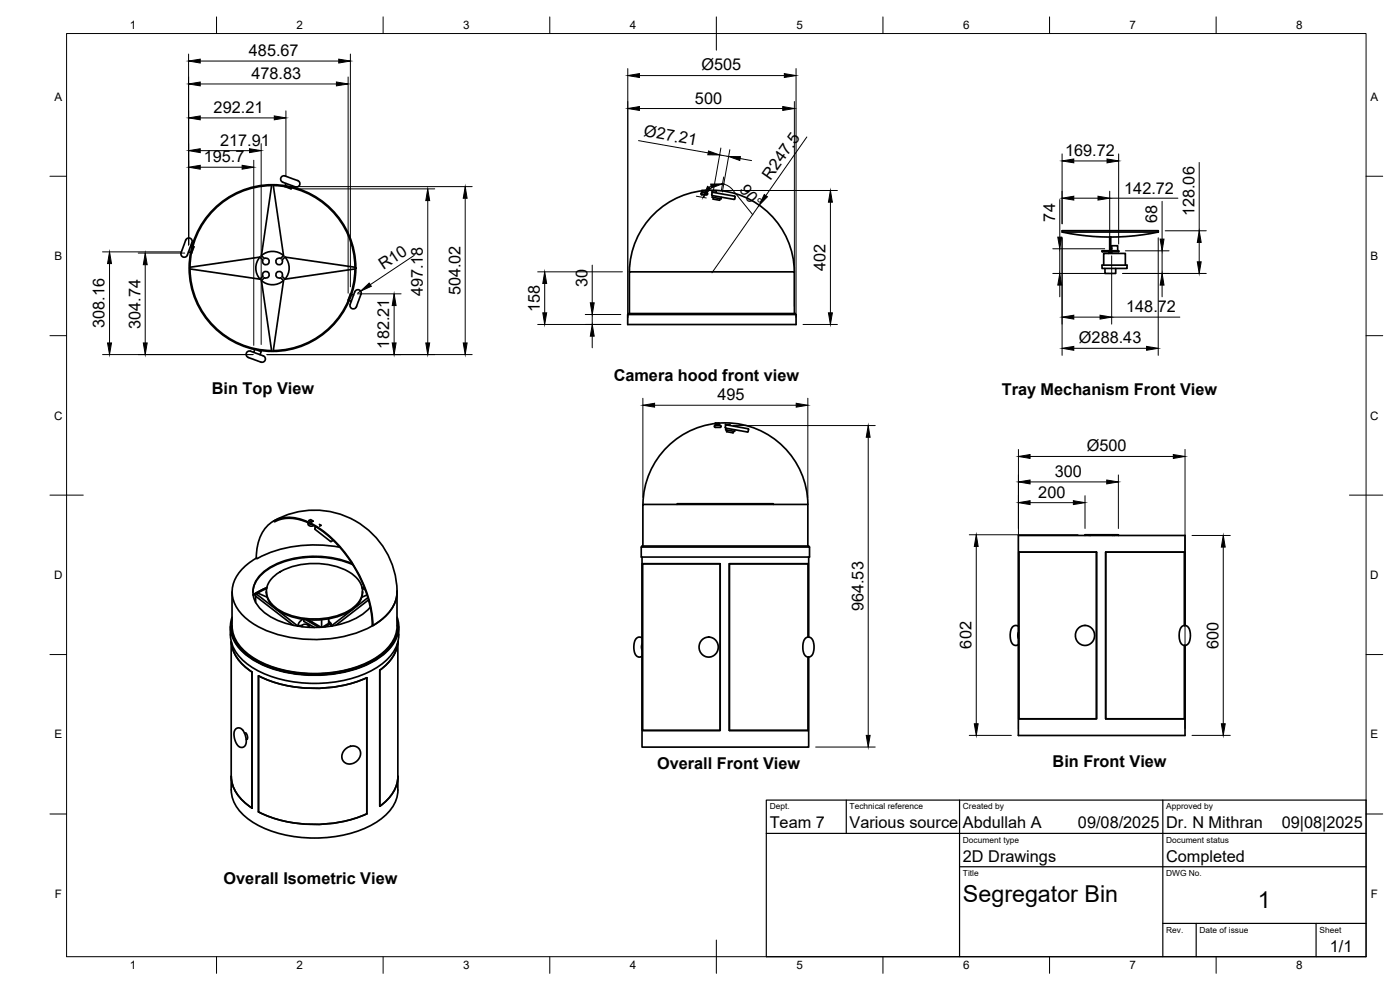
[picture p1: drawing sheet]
<svg xmlns="http://www.w3.org/2000/svg" width="420mm" height="297mm" viewBox="0 0 420 297" stroke-linecap="round" stroke-linejoin="round" font-family="sans-serif">
<!-- layer: Visible -->
<g fill="none" stroke="#000" stroke-width=".51">
<path d="M81.5 55.7l-3 21M81.5 55.7a24.8 24.8 0 0 0-24.5 24.5l21-3.1M85.5 56l1.9 .7 .1-.3M85.5 56h.1M85.6 52.8l2.9 1.1a1.59 1.59 0 0 1 1.4 1.6 1.01 1.01 0 0 1-1.2 .6M85.6 52.8a1.07 1.07 0 0 0-1.3 1 1.07 1.07 0 0 0 1.1 1.1l3.2 1.2M85.8 55l-.2 .7M87.7 55.7l-.2 .4M210.4 58l1.2-.1a.45 .45 0 0 1 .5 0 .45 .45 0 0 1 .1 .5h-1.1a.5 .5 0 0 1-.7-.4zM210.7 57.6h.1M210.8 57.9v-.3h1v.3M211.7 57.1v.1"/>
<path d="M211.7 57.5v.1M211.7 57.1l-1 .2M213.7 57.5v.1l1.3-.1M213.8 58.7l-.1 .5 2.4 .4 .3 .1 .1-.5M213.9 57.7l6.6 1.1v.9l-.2 .1-6.5-1.1-.1-.8M214 57.7l-.3 .2M214.1 59.3l-.1 .4 .3 .1 1.7 .3v-.5M55.7 72.1a1.06 1.06 0 0 1 1.6-.4 1.06 1.06 0 0 1 .1 1.6l-.9 2.4a1.56 1.56 0 0 1-1.5 1.4 1.53 1.53 0 0 1-.3-2.1l1-2.9M56.6 75.6l.6 .2M57.3 73.7l.3 .1M57.9 73.9l.3 .1-.8 1.9M78 77.1l.9 .9a1.01 1.01 0 0 0 .7 1.4 1.01 1.01 0 0 0 1.2-1.1 1.01 1.01 0 0 0-1.5-.8"/>
<path d="M78 77.1a5 5 0 0 0 0 6.6M78.5 76.7l.8 .8M78.5 76.7a5 5 0 0 1 6.6 0M84.2 77.5a1.01 1.01 0 0 0-1.4 .8 1.01 1.01 0 0 0 1.1 1.1 1.01 1.01 0 0 0 .8-1.4M85.1 76.7l-3.1-21a24.8 24.8 0 0 1 24.5 24.5l-21-3.1M85.1 76.7l-.9 .8M85.5 77.1l-.8 .9M85.5 77.1a5 5 0 0 1 0 6.6M318.7 69.6h28.9M330.7 79.6h7.5v.9h-7.5zM330.8 75.4v.1M330.8 75.2h4a.61 .61 0 0 1 .9 .2"/>
<path d="M330.8 75.2l-.1 .2M331.2 79.6v-3.6h6.5v3.6M332.7 76h1.1M332.7 76h.1M333 71.1h.3v3.9h-.3zM333.1 75.5v.3M333.3 75.5v.3M333.3 74.6h.3M333.3 74.4h.3M333.6 75.2v-1.5h1.8v1.5M333.7 76h.1M335.7 75.4l-4.9 .1"/>
<path d="M347.6 69.6v-.4h-28.9v.4l4.8 .8 4.8 .6 4.7 .1M347.6 69.6l-7.1 1.1-7.2 .4M57 80.7l21 3.1M57 80.7a24.8 24.8 0 0 0 24.5 24.5M78 83.8l.9-.9a1.01 1.01 0 0 1 .7-1.5 1.01 1.01 0 0 1 1.2 1.2 1.01 1.01 0 0 1-1.5 .7l-.8 .9M78.5 84.2l3 21M78.5 84.2a5 5 0 0 0 6.6 0M84.7 82.9l.8 .9M84.7 82.9a1.01 1.01 0 0 0-.8-1.5 1.01 1.01 0 0 0-1.1 1.2 1.01 1.01 0 0 0 1.4 .7l.9 .9M104.8 90.2l.6 .2M105.3 88.2l-.7 1.9M105.5 88.3l.6 .2"/>
<path d="M106.5 80.7a24.8 24.8 0 0 1-24.5 24.5l3.1-21M106.5 80.7l-21 3.1M108.4 88.3a1.07 1.07 0 0 0-1-1.3 1.07 1.07 0 0 0-1.1 1.1l-.9 2.4a1.49 1.49 0 0 0 .3 2.1 1.72 1.72 0 0 0 1.7-1.7l.9-2.6M188.4 94.4h50.5v3h-50.5zM188.6 94.4v-.3h50.1v.3M188.9 94.1v-12.5h49.5v12.5M188.9 81.5a24.8 24.8 0 0 1 24.7-24.4 24.8 24.8 0 0 1 24.8 24.4M331.6 80.5v1.5h3.2v-1.5M75.2 105.4a1.07 1.07 0 0 0-1.3 .9 1.07 1.07 0 0 0 1.2 1.2l2.3 .8a1.61 1.61 0 0 0 2.2-.3 1.49 1.49 0 0 0-1.5-1.5l-2.9-1.1M76.5 104.9l-.3 .8M77.2 105l1.2 .5-.4 .9M214.7 127.4h.2"/>
<path d="M214.9 127.6v-.2h1v.2M215.8 126.9v.1M215.8 127.3v.1M215.8 126.9l-1.1 .2M216.1 127.6h-.9a.44 .44 0 0 0-.6 .1 .44 .44 0 0 0-.1 .5h1.6M216.1 127.6l.3 .3-.3 .3M217.7 127.2v.2l1.3-.1M217.9 128.5l-.1 .5 2.7 .4 .1-.4M218 127.5l6.5 1.1M218 127.5l-.2 .1v.9l6.5 1.1 .3-.2v-.5M218.1 129v.5l1.9 .4 .1-.5M224.5 128.6l.2 .3"/>
<path d="M82 156.4a24.6 24.6 0 0 1 37 23 13.1 13.1 0 0 1-7.2 8.2l-.8-5.8-.8-3.1-1.4-3.9-1.7-3.3-2-3.3-4.2-5.2-4.8-4.1-2.8-1.7-2.1-.9-2.2-.6-2.6-.2-2 .3-2 .8M92.5 156.9v.5l.3 .3 .8 .2 .5-.2M92.7 156.2l.8 .5 .5-.3-.8-.5-.5 .4M92.9 157.1l.5 .2M94.8 158l-.2 .8 4.6 3.6 .8-.3M95.9 157.3l.5 .3-.5 .3M193 151.3a24.8 24.8 0 0 1 24.7-24.4 24.8 24.8 0 0 1 24.8 24.4M203.2 151.3v-.2h28.9v.2M69.6 177.6l.1 10.2a11.6 11.6 0 0 0 5.8 9.2 37.8 37.8 0 0 0 29.5 3.7 22 22 0 0 0 12.6-7.9 9.1 9.1 0 0 0 1.6-5l-.1-10.2M76.7 178.3v2.4M76.7 178.9l11.3 8.7M76.9 178.2l12.5 9.7v-.2"/>
<path d="M76.9 167.5a12 12 0 0 1 5.8-11.5 12.8 12.8 0 0 1 11.7 1.6 38.7 38.7 0 0 1 17.5 30.1M76.9 167.5a12.6 12.6 0 0 0-7.2 10.1 11.5 11.5 0 0 0 5.6 9.1 36.7 36.7 0 0 0 25.9 4.6 26.1 26.1 0 0 0 15.3-7.2 9.7 9.7 0 0 0 2.7-6.8M77.3 177.9l2.8 1.3M79.9 177.4v.3M80 176.6l-4 2.1M80.1 176.3l-4.1 2.2M82 173.1a20.5 20.5 0 0 1 17.5-3.5 12.9 12.9 0 0 1 8.7 5.4 5.7 5.7 0 0 1-2.4 7.5 21.8 21.8 0 0 1-22.8 0 5.7 5.7 0 0 1-1-9.4zM102 164.2a38.9 38.9 0 0 0-25 3.4l-.1-.1M105.7 169.1a28.9 28.9 0 0 0-25.4 1.5 8.2 8.2 0 0 0-4.2 8.5 12.5 12.5 0 0 0 8.7 7.6 28.8 28.8 0 0 0 23.7-2.2l2.6-2.3M105.9 169.5a28.8 28.8 0 0 0-25.7 1.5 8.7 8.7 0 0 0-4.3 6.7M108.7 176.3l.8 .3M108.7 176.6l.9 .3"/>
<path d="M108.8 177.4a6.9 6.9 0 0 1-4.2 6.2 22.2 22.2 0 0 1-21.5-.7 6.6 6.6 0 0 1-3.2-5.2M110.2 178.5l-1.6 .7M110.4 179.3l-11 8.6v-.2M192.4 164.1h50.6v3h-50.6zM192.7 167.1v57.1h50v-27M192.7 164.1v-.3h50v.3M192.8 169.1h23.3v50.1h-23.3zM192.9 163.8v-12.5h49.5v12.5M242.5 169.1h-23.6v50.1h23.6M242.5 169.1v22M242.7 167.1v24.1M305.8 165.7h23.3v50h-23.3z"/>
<path d="M326.9 160.5v.2M327.3 160.5v.2M333.9 160.5h1.7v.2M333.9 160.5h-8.3v.2M333.9 160.5v.2M334.4 160.5v.2M355.5 165.7h-23.7v50h23.7M355.5 165.7v22M69.1 188.1v2.4M69.4 187.8a11.3 11.3 0 0 0 5.9 9.5 38.2 38.2 0 0 0 29.8 3.8 22.3 22.3 0 0 0 12.8-8 9.2 9.2 0 0 0 1.5-5.1M69.4 192.5v44.5a11.7 11.7 0 0 0 5.9 9.3 38.2 38.2 0 0 0 29.8 3.8 22.3 22.3 0 0 0 12.8-8 9.2 9.2 0 0 0 1.5-5.1M69.4 192.6a12.1 12.1 0 0 0 6.2 9.1l.1 40.8a12.1 12.1 0 0 1-6.3-9.6"/>
<path d="M69.7 185.2a9.9 9.9 0 0 0 3.7 10.9 33.8 33.8 0 0 0 21.9 6.5 33.2 33.2 0 0 0 20.2-6.5 9.9 9.9 0 0 0 3.7-10.9M69.7 185.8a9.9 9.9 0 0 0 3.9 10 32.7 32.7 0 0 0 20.8 6.4 33.5 33.5 0 0 0 20.8-6.4 10.2 10.2 0 0 0 4-10M89.4 187.7h1.2M90.6 187.7v.4M90.6 187.7a1.13 1.13 0 0 1 2 .3l-.2 .2M90.9 185.8l-.9 .7-.6 1.2M91.2 185.9v.5l3.2 1.9M91.7 185.9l4 2.3M92.5 186l.4 .2M92.8 187.4l.1 .8M93 186.2l.8 .5M93.7 186.7l2.7 1.5"/>
<path d="M96.5 186v2.2M98.6 186.7l.7 .4-1.8 1M98.6 185.7v1.4l-1.9 1.1M98.7 186.3l.4 .6M99.3 187.7h.1M99.3 187.1v.8M99.4 187.5v.2M110.6 180l-9.8 7.6M119.4 187.8v.3M119.4 192.5v44.5M119.4 192.6a11.7 11.7 0 0 1-5.4 8.5M119.7 188.1a11.7 11.7 0 0 1-6 11.8 38.6 38.6 0 0 1-30.1 3.7 22.5 22.5 0 0 1-12.9-8 9.3 9.3 0 0 1-1.5-5.1"/>
<path d="M192.7 191.4l-.8-.3-.8 .4-.6 .8-.3 1.5 .2 1.8 .4 .9 .8 .6 1.1-.2M192.7 193.2l-.2 .9 .2 .9M241.7 191.5l.7-.3h.7l.7 .6 .3 .8 .2 1.2-.2 1.9-.5 .9-.7 .5h-.6l-.6-.3-.6-1.3-.1-2.4zM242.5 197.2v22M305.6 187.9l-.7-.3-.9 .4-.6 .8-.2 1.5 .1 1.8 .4 .9 .9 .6 1-.2M305.6 189.8l-.1 .8 .1 .9M354.6 188l.8-.3 .7 .1 .6 .5 .4 .9 .2 1.8-.2 1.2-.5 .9-.8 .5h-.6l-.6-.3-.6-1.3-.1-2.4zM355.5 193.7v22M355.6 187.7v-27h-50v60h50v-27M70.6 218.9l.7-.5 .8 .1 .6 .4 .7 1.1 .5 2.6-.2 1-.6 .5-.7 .2-.6-.3-1.1-1.4-.5-2.2zM73.6 219.9h-.2M73.8 219.9a1.76 1.76 0 0 1 .3 1.9l-.2 .1"/>
<path d="M110.1 203.4v40.8M110.1 203.3a40 40 0 0 1-32.5-.5v40.8a39.8 39.8 0 0 0 32.5 .6M114 201.1v40.8M103.4 225l1-.8 1-.3 .9-.1 .9 .3 .7 .8 .3 .8-.1 1-.4 1-.8 .8-1.2 .6-1.2 .1-.9-.3-.7-.8-.3-.9 .2-1.3zM119.4 232.9a11.3 11.3 0 0 1-5.4 9"/>
<circle cx="81.8" cy="80.4" r="25"/>
<circle cx="212.7" cy="194.1" r="2.95"/>
<circle cx="325.6" cy="190.6" r="2.95"/>
</g>
<g fill="#000">
<circle cx="210.7" cy="57.6" r=".25"/>
<circle cx="214.7" cy="127.4" r=".25"/>
<circle cx="99.3" cy="187.9" r=".25"/>
</g>
<!-- layer: BORDER -->
<g fill="none" stroke="#000" stroke-width=".3">
<path d="M20 10.1h390v276.9h-390zM65 5.1v5M115 5.1v5M165 5.1v5M215 5.1v10M265 5.1v5M315 5.1v5M365 5.1v5M15 52.9h5M410 52.9h5M15 100.7h5M410 100.7h5"/>
<path d="M15 148.6h10M405 148.6h10M15 196.4h5M410 196.4h5M15 244.2h5M410 244.2h5M65 287v5M115 287v5M165 287v5M215 282.1v9.9M265 287v5M315 287v5"/>
<path d="M365 287v5"/>
</g>
<!-- layer: TITLEBLOCK -->
<path d="M230 240.1h180v46.9h-180zM230 250h180M254 240.1v9.9M288 240.1v46.9M349 240.1v46.9M288 260.1h122M349 277.1h61M359 277.1v9.9M395 277.1v9.9" fill="none" stroke="#000" stroke-width=".36"/>
<!-- layer: FD_Dimensions -->
<g fill="none" stroke="#000" stroke-width=".3">
<path d="M56.6 16.2v57.3M60.1 18.3h41.6M105.2 16.2v69.9M60.1 25.2h40.9M60.1 35.4h22.2M85.8 33.3v19.7M104.5 23.1v64.9M188.4 20.6v74.7M191.9 22.7h43.5M191.9 32.6h43M238.4 30.5v61.5M238.9 20.6v74.7"/>
<path d="M60.1 45.2h14.8M60.1 50.2h12.6M76.2 48.1v55.5M78.4 43.1v60.3M87.6 56h54.1M89.5 56.7h41M139.6 59.5v43.4M191.6 42.2l20.9 3.7M209 58.9l3 .5M213.4 55.8l-.6 .4M216 46.5l2.7 .5M216.3 44.4l-2.2 12.7"/>
<path d="M216.8 55.2l1.2 .3 1.5 1 6.4 8M217.1 57.2h34.2M217.2 53.1l-.7 4M219 44.9l-2.2 12.7M222.1 47.6l3.5 .6M242.1 41.1l-12.3 17.6M318.1 59.9v11.2M318.7 46.2v20.9M322.3 48.3h9.9M322.3 59.5h7.2M333 57.4v15.5M333 59.5h20.5"/>
<path d="M335.7 46.2v27M359.9 48.8v20.4M30.8 75.6h23.7M32.9 79.1v23.8M41.5 75.9h13.9M43.6 79.4v23.5M124.3 76.6l-13.2 8.8M128.4 60.2v42.7M177.7 79.6v11.3M227.8 61.6l-14.1 20.3M249.2 60.7v33.2M316 74.6h15.5"/>
<path d="M318.1 74.6v7.4M318.7 71.3v35.3M333.6 76.8v20.4M337.7 75.3h13.2M347.6 71.3v35.3M348.8 60.4v11.3M348.8 75.3v6.7M349.7 69.2h12.3M359.9 72.7v5.9M107.3 88.2h13.1M108.2 87.4l-.8 .5M118.3 91.7v11.2"/>
<path d="M161.4 97.4h24.9M161.4 81.6h25.4M163.5 85.1v8.8M175.6 94.4h10.7M177.7 94.4v3M241 97.4h10.3M316 82h16.7M318.1 85.5v3.6M322.3 95.2h7.8M333.6 95.2h20.5M336.9 82h25.1M348.8 85.5v3.6"/>
<path d="M30.8 106.4h45.1M80.1 106.4h61.6M177.7 100.9v3.5M192.9 119.5v29.8M242.4 119.5v29.8M322.3 104.5h21.8M196.4 121.6h42.6M220 127.7h42.7M260.6 131.2v89.4M305.6 134.9v83.7M309.1 137h43M355.6 134.9v83.7"/>
<path d="M309.1 144.6h23M309.1 150.8h13M325.6 148.7v9.9M335.6 142.5v16.1M290.9 160.5h32.6M293 164v53.2M357.7 160.7h11.5M367.1 164.2v53M244.8 224.1h17.9M290.9 220.6h12.6M357.7 220.6h11.5"/>
</g>
<g fill="#000" stroke="#000" stroke-width=".3">
<path d="M56.6 18.3l3.5-.6v1.2zM101.7 17.7l3.5 .6-3.5 .6zM56.6 25.2l3.5-.6v1.2zM56.6 35.4l3.5-.6v1.1zM82.3 34.8l3.5 .6-3.5 .5zM101 24.6l3.5 .6-3.5 .6zM188.4 22.7l3.5-.6v1.1zM188.4 32.6l3.5-.6v1.1zM234.9 32l3.5 .6-3.5 .5zM235.4 22.1l3.5 .6-3.5 .5zM56.6 45.2l3.5-.6v1.2zM56.6 50.2l3.5-.6v1.2z"/>
<path d="M72.7 49.6l3.5 .6-3.5 .6zM74.9 44.6l3.5 .6-3.5 .6zM139.6 56l.6 3.5h-1.2zM212.6 45.3l3.4 1.2-3.6-.1zM213.3 55.2h3.5l-3.3 1.2zM212.3 55.9l1 .6-2.2 2.7zM218.7 47h3.5l-.2 1.1zM229.4 58.4l.9 .6-2.5 2.6zM318.7 48.3l3.6-.6v1.2zM318.7 59.5l3.6-.6v1.1zM329.5 58.9l3.5 .6-3.5 .5zM332.2 47.7l3.5 .6-3.5 .6z"/>
<path d="M32.9 75.6l.6 3.5h-1.2zM43.6 75.9l.6 3.5h-1.2zM128.4 56.7l.5 3.5h-1.1zM249.2 57.2l.6 3.5h-1.2zM317.5 71.1h1.1l-.5 3.5zM348.2 71.7h1.1l-.5 3.6zM359.3 78.6h1.2l-.6 3.4zM359.9 69.2l.6 3.5h-1.2zM108.2 87.4l2.6-2.5 .6 1zM118.3 88.2l.6 3.5h-1.2zM162.9 93.9h1.2l-.6 3.5zM163.5 81.6l.6 3.5h-1.2z"/>
<path d="M177.2 90.9h1.1l-.6 3.5zM248.6 93.9h1.2l-.6 3.5zM318.1 82l.5 3.5h-1.1zM318.7 95.2l3.6-.6v1.1zM330.1 94.6l3.5 .6-3.5 .5zM348.8 82l.5 3.5h-1.1zM32.3 102.9h1.2l-.6 3.5zM43 102.9h1.2l-.6 3.5zM117.7 102.9h1.2l-.6 3.5zM127.8 102.9h1.1l-.5 3.5zM139 102.9h1.2l-.6 3.5zM177.7 97.4l.6 3.5h-1.1z"/>
<path d="M318.7 104.5l3.6-.6v1.2zM344.1 103.9l3.5 .6-3.5 .6zM192.9 121.6l3.5-.6v1.2zM239 121l3.4 .6-3.4 .6zM260.6 127.7l.5 3.5h-1.1zM305.6 137l3.5-.6v1.1zM352.1 136.4l3.5 .6-3.5 .5zM305.6 144.6l3.5-.6v1.2zM305.6 150.8l3.5-.6v1.2zM322.1 150.2l3.5 .6-3.5 .6zM332.1 144l3.5 .6-3.5 .6zM293 160.5l.6 3.5h-1.2z"/>
<path d="M367.1 160.7l.6 3.5h-1.2zM292.4 217.2h1.2l-.6 3.4zM366.5 217.2h1.2l-.6 3.4zM260 220.6h1.1l-.5 3.5z"/>
</g>
<g font-size="7">
<text x="289" y="270.6">Segregator Bin</text>
<text x="377.5" y="272.3">1</text>
</g>
<g font-size="4.9">
<text x="74.7" y="16.9">485.67</text>
<text x="75.5" y="23.7">478.83</text>
<text x="210.5" y="21.1">Ø505</text>
<text x="64.1" y="33.9">292.21</text>
<text x="208.6" y="31.1">500</text>
<text x="193.1" y="40.9" transform="rotate(10 193.1 40.9)">Ø27.21</text>
<text x="66" y="43.7">217.91</text>
<text x="319.6" y="46.8">169.72</text>
<text x="61.1" y="48.7">195.7</text>
<text x="221.7" y="57" transform="rotate(51 221.7 57)">90°</text>
<text x="231.2" y="54.2" transform="rotate(-55 231.2 54.2)">R247.5</text>
<text x="337.4" y="58.1">142.72</text>
<text x="358.4" y="64.9" transform="rotate(-90 358.4 64.9)">128.06</text>
<text x="316.7" y="66.5" transform="rotate(-90 316.7 66.5)">74</text>
<text x="347.3" y="67" transform="rotate(-90 347.3 67)">68</text>
<text x="115.1" y="81" transform="rotate(-34 115.1 81)">R10</text>
<text x="247.8" y="81.2" transform="rotate(-90 247.8 81.2)">402</text>
<text x="126.9" y="88.9" transform="rotate(-90 126.9 88.9)">497.18</text>
<text x="138.2" y="88.7" transform="rotate(-90 138.2 88.7)">504.02</text>
<text x="176.3" y="86.2" transform="rotate(-90 176.3 86.2)">30</text>
<text x="162" y="93.7" transform="rotate(-90 162 93.7)">158</text>
<text x="338" y="93.7">148.72</text>
<text x="31.4" y="98.5" transform="rotate(-90 31.4 98.5)">308.16</text>
<text x="42.1" y="98.6" transform="rotate(-90 42.1 98.6)">304.74</text>
<text x="116.8" y="104.6" transform="rotate(-90 116.8 104.6)">182.21</text>
<text x="323.8" y="103">Ø288.43</text>
<text x="63.6" y="118.3">Bin Top View</text>
<text x="184.2" y="114.3">Camera hood front view</text>
<text x="300.6" y="118.5">Tray Mechanism Front View</text>
<text x="215.3" y="120.1">495</text>
<text x="326.2" y="135.4">Ø500</text>
<text x="316.6" y="143.1">300</text>
<text x="311.6" y="149.4">200</text>
<text x="259.1" y="183.4" transform="rotate(-90 259.1 183.4)">964.53</text>
<text x="291.5" y="194.6" transform="rotate(-90 291.5 194.6)">602</text>
<text x="365.7" y="194.7" transform="rotate(-90 365.7 194.7)">600</text>
<text x="197.2" y="230.6">Overall Front View</text>
<text x="315.9" y="230.3">Bin Front View</text>
<text x="231" y="248.5">Team 7</text>
<text x="255" y="248.5">Various source</text>
<text x="289" y="248.5">Abdullah A</text>
<text x="323.5" y="248.5">09/08/2025</text>
<text x="350" y="248.5">Dr. N Mithran</text>
<text x="384.7" y="248.5">09|08|2025</text>
<text x="289" y="258.6">2D Drawings</text>
<text x="350" y="258.6">Completed</text>
<text x="67.1" y="265.2">Overall Isometric View</text>
<text x="399.1" y="285.7">1/1</text>
</g>
<g font-size="3.5">
<text x="39" y="8.8">1</text>
<text x="89" y="8.8">2</text>
<text x="139" y="8.8">3</text>
<text x="189" y="8.8">4</text>
<text x="239" y="8.8">5</text>
<text x="289" y="8.8">6</text>
<text x="339" y="8.8">7</text>
<text x="389" y="8.8">8</text>
<text x="16.3" y="30.2">A</text>
<text x="411.3" y="30.2">A</text>
<text x="16.3" y="78">B</text>
<text x="411.3" y="78">B</text>
<text x="16.2" y="125.9">C</text>
<text x="411.2" y="125.9">C</text>
<text x="16.2" y="173.7">D</text>
<text x="411.2" y="173.7">D</text>
<text x="16.3" y="221.6">E</text>
<text x="411.3" y="221.6">E</text>
<text x="16.4" y="269.4">F</text>
<text x="411.4" y="269.4">F</text>
<text x="39" y="290.8">1</text>
<text x="89" y="290.8">2</text>
<text x="139" y="290.8">3</text>
<text x="189" y="290.8">4</text>
<text x="239" y="290.8">5</text>
<text x="289" y="290.8">6</text>
<text x="339" y="290.8">7</text>
<text x="389" y="290.8">8</text>
</g>
<g font-size="2.5">
<text x="231" y="242.9">Dept.</text>
<text x="255" y="242.9">Technical reference</text>
<text x="289" y="242.9">Created by</text>
<text x="350" y="242.9">Approved by</text>
<text x="289" y="252.8">Document type</text>
<text x="350" y="252.8">Document status</text>
<text x="289" y="262.9">Title</text>
<text x="350" y="262.9">DWG No.</text>
<text x="350" y="279.9">Rev.</text>
<text x="360" y="279.9">Date of issue</text>
<text x="396" y="279.9">Sheet</text>
</g>
</svg>
